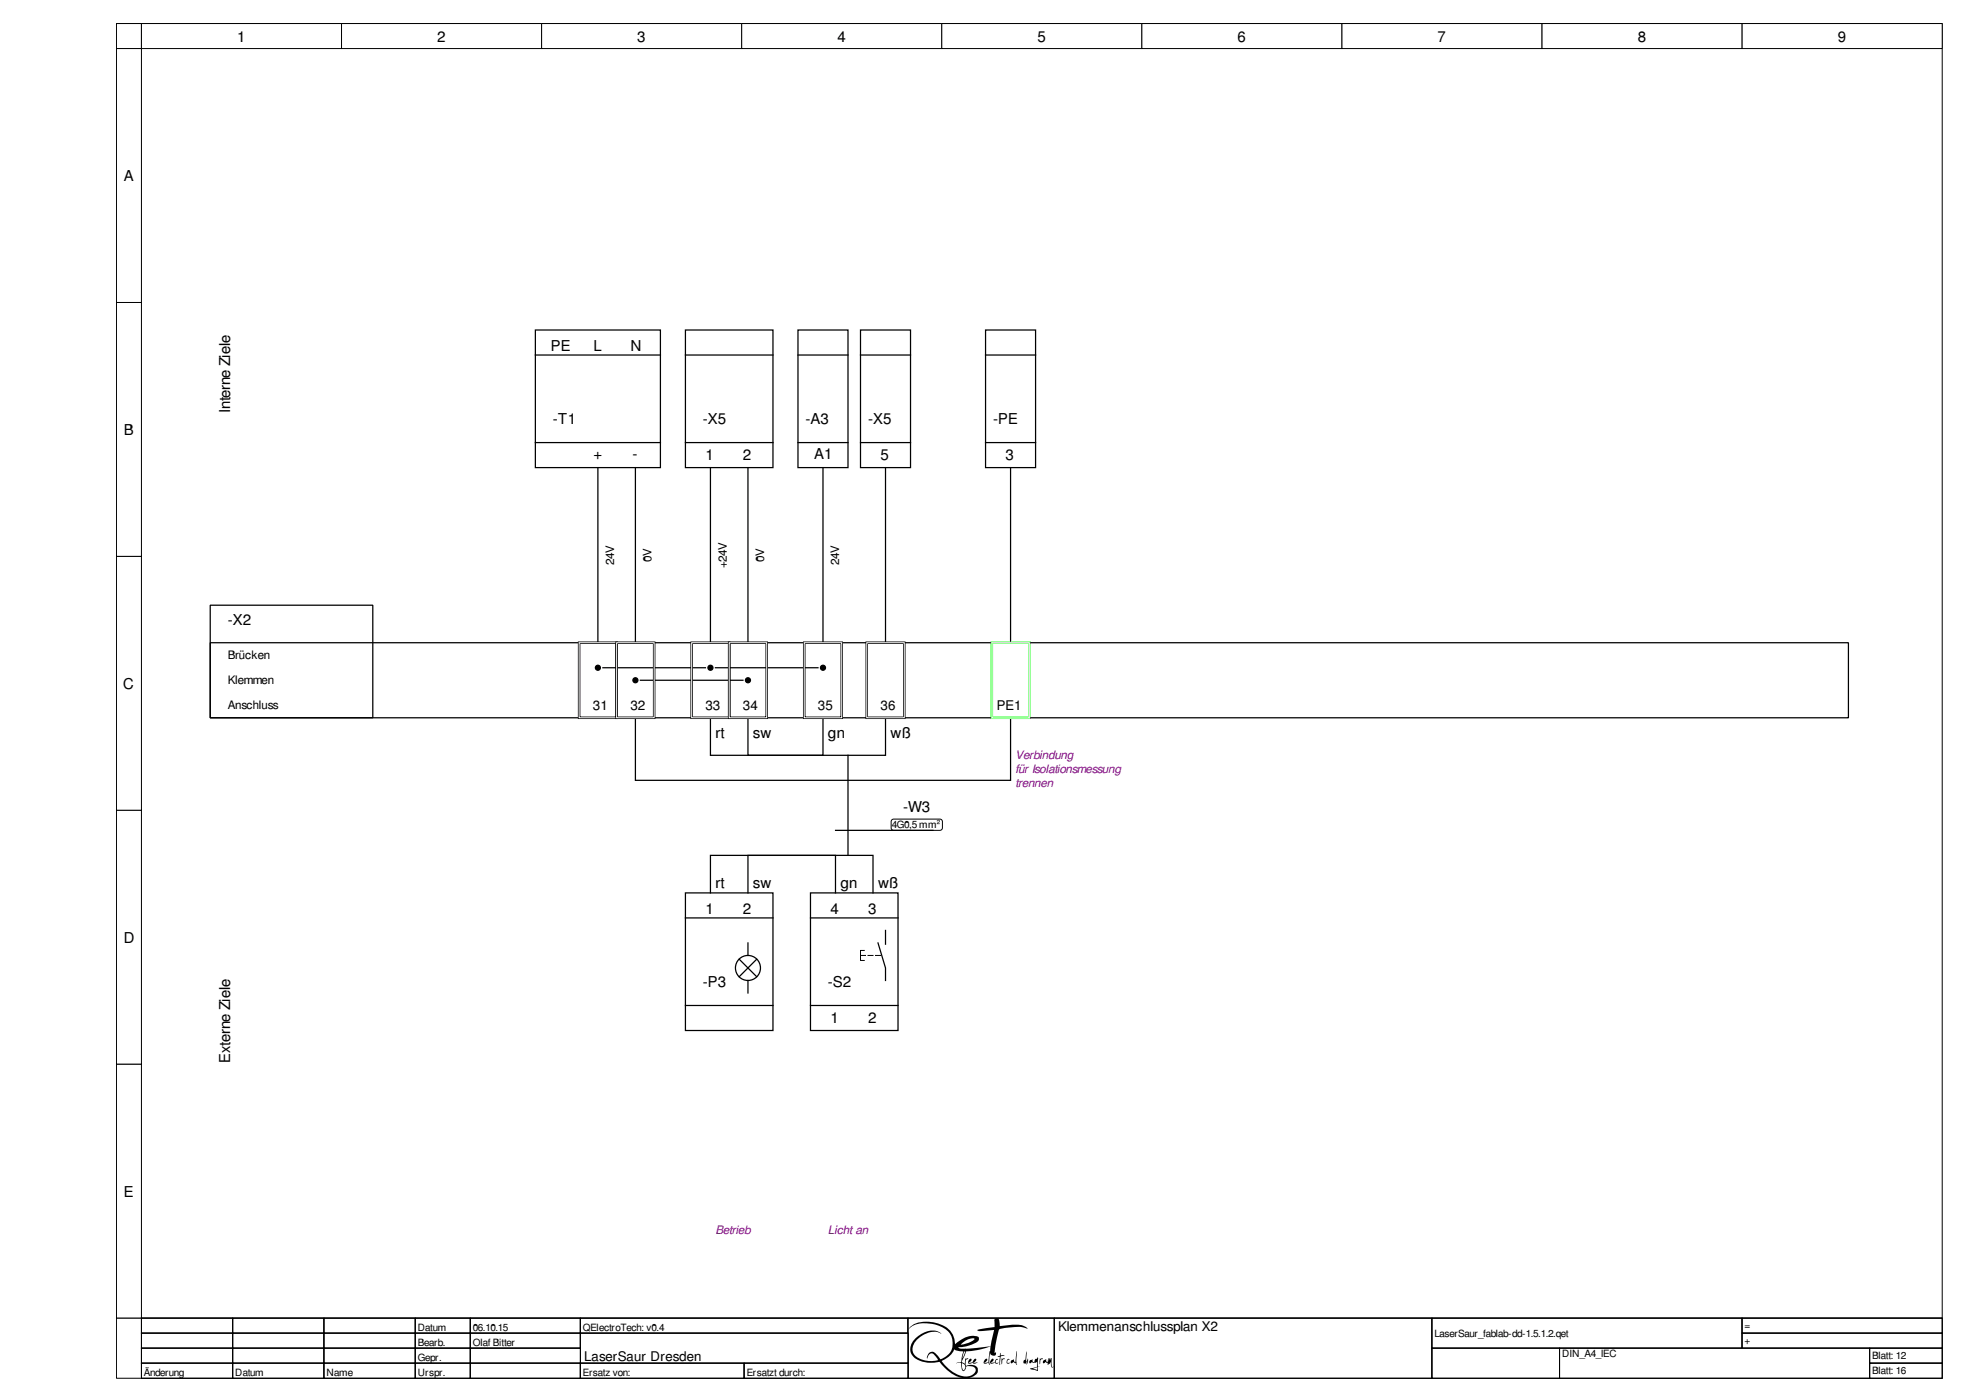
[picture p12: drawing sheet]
<svg xmlns="http://www.w3.org/2000/svg" width="420mm" height="297mm" viewBox="0 0 420 297" stroke-linecap="round" stroke-linejoin="round" font-family="sans-serif">
<path d="M24.9 5h390v276.5h-390z" fill="none" stroke="#000" stroke-width=".21"/>
<g fill="#fff" stroke="#000" stroke-width=".21">
<path d="M24.9 5h5.3v5.4h-5.3z"/>
<path d="M30.2 5h42.8v5.4h-42.8z"/>
<path d="M73 5h42.7v5.4h-42.7z"/>
<path d="M115.7 5h42.7v5.4h-42.7z"/>
<path d="M158.4 5h42.8v5.4h-42.8z"/>
<path d="M201.2 5h42.7v5.4h-42.7z"/>
<path d="M243.9 5h42.7v5.4h-42.7z"/>
<path d="M286.6 5h42.8v5.4h-42.8z"/>
<path d="M329.4 5h42.7v5.4h-42.7z"/>
<path d="M372.1 5h42.8v5.4h-42.8z"/>
<path d="M24.9 10.4h5.3v54.2h-5.3z"/>
<path d="M24.9 64.6h5.3v54.2h-5.3z"/>
<path d="M24.9 118.8h5.3v54.2h-5.3z"/>
<path d="M24.9 173h5.3v54.3h-5.3z"/>
<path d="M24.9 227.3h5.3v54.2h-5.3z"/>
<path d="M24.9 281.5h390v12.8h-390z"/>
<path d="M30.2 281.5h19.5v3.2h-19.5z"/>
</g>
<path d="M30.2 281.5h19.5v3.2h-19.5z" fill="none" stroke="#000" stroke-width=".21"/>
<path d="M49.7 281.5h19.5v3.2h-19.5z" fill="#fff" stroke="#000" stroke-width=".21"/>
<path d="M49.7 281.5h19.5v3.2h-19.5z" fill="none" stroke="#000" stroke-width=".21"/>
<path d="M69.2 281.5h19.5v3.2h-19.5z" fill="#fff" stroke="#000" stroke-width=".21"/>
<path d="M69.2 281.5h19.5v3.2h-19.5z" fill="none" stroke="#000" stroke-width=".21"/>
<path d="M88.7 281.5h11.8v3.2h-11.8z" fill="#fff" stroke="#000" stroke-width=".21"/>
<path d="M88.7 281.5h11.8v3.2h-11.8z" fill="none" stroke="#000" stroke-width=".21"/>
<path d="M100.5 281.5h23.5v3.2h-23.5z" fill="#fff" stroke="#000" stroke-width=".21"/>
<path d="M100.5 281.5h23.5v3.2h-23.5z" fill="none" stroke="#000" stroke-width=".21"/>
<path d="M124 281.5h70v3.2h-70z" fill="#fff" stroke="#000" stroke-width=".21"/>
<path d="M124 281.5h70v3.2h-70z" fill="none" stroke="#000" stroke-width=".21"/>
<path d="M194 281.5h31.2v12.8h-31.2z" fill="#fff" stroke="#000" stroke-width=".21"/>
<g fill="#000">
<path d="M207 290.3l.4-.2a.61 .61 0 0 1-.5 .9 .87 .87 0 0 0 1.2-.7l.4-.1a.76 .76 0 0 1-.6 .8l.9-.1-.7 .3-.4-.2-.8 .2-.1-.3zM211.8 290.3l.4-.1a.73 .73 0 0 1-.6 .8l.9-.1 .1-.4a.38 .38 0 0 1 .5-.3v.2h-.2l-.2 .2v.4h.6a.57 .57 0 0 1-.9 0l-.1 .1a.53 .53 0 0 1-.8-.1zM213.6 288.9l.2 .5 .5-.1 .3 .3h-.7a1.89 1.89 0 0 0-.3 1.7l-.1 .2 .1-1.8h-.5l.5-.2zM214 290l.1 .2 .3-.1 .2 .1a.69 .69 0 0 0-.5 1l-.1 .1zM215.2 290.3l.2-.1 .2 .1a.42 .42 0 0 0-.4 .3 .42 .42 0 0 0 .1 .4l.5-.1a.44 .44 0 0 1-.6 .3 .44 .44 0 0 1-.1-.7zM217.2 288.6l-.1 1.9 .1 .9-.7-.6-.4 .3-.2-.2v-.3l.6-.4 .1 .4 .3 .3zM219.3 288.6l-.1 2.1 .4-.6v.9l-.1 .2-.1-.6-.1 .8-.4-.3a.41 .41 0 0 1-.3-.4 .41 .41 0 0 1 .4-.4zM222.2 290v.2l.3-.1 .3 .1-.5 .2-.2 .9zM223 290.4l.4-.2 .1 .5 .3 .2 .1-.8 .1 .7 .2-.8 .1 .5 .3-.5 .1 1.7 .1 .2 .3-.1-.5 .2-.2-1.2-.2 .4-.1-.1-.2 .3-.1-.3-.5-.3-.5 .3v-.5z"/>
<path d="M207 290.3l-.2 .8 .3 .1 .6-.2a.83 .83 0 0 0 1.2-.1l-.8 .1-.1-.1a.53 .53 0 0 0 .4-.8l-.3 .2a.88 .88 0 0 1-1.2 .7l.6-.6-.1-.3zM207 290.3l.2-.1h.3l-.1 .4-.5 .3 .2 .1 .6-.1 .5-.7h.3a.62 .62 0 0 1-.5 .7l.1 .1 .7-.1-.7 .3-.3-.2-.9 .2-.1-.3z"/>
<path d="M211.8 290.3l-.3 .7a.87 .87 0 0 0 1 0l.4 .2 .4-.2h-.6v-.4l.2-.2h.3l-.1-.2a.46 .46 0 0 0-.6 .5v.2l-.9 .1a.66 .66 0 0 0 .5-.9zM211.9 290.2h.3a.76 .76 0 0 1-.6 .8h.2a.65 .65 0 0 0 .9-.6l.3-.2 .2 .1-.3 .1-.2 .6h.6a.49 .49 0 0 1-.8 0l-.2 .1a.53 .53 0 0 1-.8-.1z"/>
<path d="M194.5 283.3l-.5 .7 .8-.8 1.4-.5 1.4-.1 1.4 .1a6.3 6.3 0 0 1 3.7 1.8l.3 .4a3.5 3.5 0 0 1-1.2 4.9l-.9 .5-1.1-1.3a1.08 1.08 0 0 0-1.3-.1 1.08 1.08 0 0 0-.4 1.2 .92 .92 0 0 1 .7-1 .92 .92 0 0 1 1.1 .6l.5 .7a5.1 5.1 0 0 1-5.2-1.2l-.3-.9 .2-1a4.1 4.1 0 0 1 1.9-2.1l1.1-.5 1-.3h.9l1.1 .4-1.2-.6a4.9 4.9 0 0 0-4 1.3 2.72 2.72 0 0 0-.2 4.7 6 6 0 0 0 3.1 .8l1.9-.2 1.6 1.8a5 5 0 0 0 5.2 1.5l.8-.4 .5-.5a1.19 1.19 0 0 0-.1-1.3 1.19 1.19 0 0 0-1.3-.4l-1 .2-.1-1.1 .2-.3 .3-.1-.1-.2-.4 .2-.1-.1-.1 1.1-.6-.3 .9-2.3 2.8-.4 2.4-.7-.5 3.4-.8 .1 .5-.4 .1-.3-.1-.2-.5 .3-.2 .5v.2l.4 .1 .6-.2 .3 .4h.1l-.2-.7 .2-1.8 .2 .4 .6 .2a.4 .4 0 0 0 .5-.4l-.1-.3-.2 .1v-.7l.9-4.3 1.3-.3 2.9-.3 1.9 .4a1.04 1.04 0 0 0-1-.6l-2.2-.2-2.7 .3-.3-1.6a.53 .53 0 0 0-.7 0 .53 .53 0 0 0-.2 .6v1.2l-3.7 .6 .7 .3 2.9-.3-.7 3.5-5.6 .5a1.33 1.33 0 0 1-1.3-.3l1.4-.1 2.1-.7 .8-.6 .1-.7-.8-.3-1.7 .1-1.5 .8-1.1 .9-.2-1.2a5.5 5.5 0 0 0-5.3-3.6h-1.3l-1.3 .2zM194.5 283.3a6.6 6.6 0 0 1 6.2-.5l1.1 .5a4.5 4.5 0 0 1 2.2 3.8l.2-.2a4.8 4.8 0 0 1 4.7-1.4l.2 .1a1.01 1.01 0 0 1-.9 1.2 7.9 7.9 0 0 1-3.2 .9h-.3l.5 .3h1.4l5-.5 .7-3.5-2.9 .3-.7-.3 3.8-.6-.1-1.6 .2-.3h.5l.3 .2 .2 1.5 2.7-.3a4 4 0 0 1 3.1 .7l.1 .1-1.4-.3h-.8l-3.7 .4a4.9 4.9 0 0 0-.8 2.6l-.3 2.3v.3l.2-.2v.3l-.2 .4a.66 .66 0 0 1-1-.6l-.1 .5a2.81 2.81 0 0 0 .1 2h-.2l-.2-.4-.6 .2-.4-.1v-.2l.2-.5 .5-.3 .1 .2-.1 .3-.5 .4 .8-.1 .5-3.4-2.4 .7-2.8 .4-.9 2.2 .6 .4 .1-1.1 .1 .1 .5-.1v.1l-.5 .3-.1 .8 .2 .4a2.39 2.39 0 0 1 1.9-.1l.5 .5 .1 .5-.1 .6-.5 .5-1.3 .5h-1.9a10.2 10.2 0 0 1-4.4-3.4l-.4 .1a6.8 6.8 0 0 1-3.9-.3l-1-.6-.5-.6-.4-.6-.1-.8a5 5 0 0 1 4-3.8h1.5l1.2 .6a3.3 3.3 0 0 0-3.8 .2 3.6 3.6 0 0 0-2.3 3.8 3.3 3.3 0 0 0 2.3 1.7l1.7 .2 1.4-.3-.8-1-.5-.4-.7 .3-.3 .8-.1-.1a1.2 1.2 0 0 1 1.3-1.3l.8 .6 .8 .9h.2l1-.6 .8-.7 .5-.9 .1-.9a4 4 0 0 0-3.4-4.2l-1.1-.2a5.2 5.2 0 0 0-5 1.2zM205.3 287.1l1.4-1.1 1-.2 .5 .1a4.8 4.8 0 0 1-2.9 1.2zM205.3 287.1h.4l1.3-.4 1.2-.8-.5-.1-1 .2zM201.1 290.6a5.3 5.3 0 0 0 2.7-2.3v-.1a2.42 2.42 0 0 0 1.8 .4h.2l-.5 2.3h-.8l-.3 .3 .6-.2h.5a1.65 1.65 0 0 0 .5 1.8l.3-.3 .2-.4a.98 .98 0 0 1 1.4-.3 .9 .9 0 0 1 .7 .8 .9 .9 0 0 1-.6 .9l-.4 .3a5.4 5.4 0 0 1-5.5-2.2zM201.1 290.6a8.4 8.4 0 0 0 3.8 3.1 2.57 2.57 0 0 0 3.5-1 1.39 1.39 0 0 0-1.9-.9l-.4 .7-.4 .3-.3-.5-.1-1.3h-.5l-.6 .2a1.05 1.05 0 0 1 1.1-.3l.5-2.3-1.2-.1-.8-.3a4 4 0 0 1-2.4 2.3zM206 288.6h.2l-.1 .2-.5 1.3zM206 288.6l-.4 1.5 .5-1.3 .1-.2zM205.5 291.1l.6 .4 .1 .5a.39 .39 0 0 1-.1 .4 .39 .39 0 0 1-.5 .1zM205.5 291.1a1.36 1.36 0 0 0 .4 1.5l.3-.7a.84 .84 0 0 0-.7-.8z"/>
<path d="M194.5 283.3l-.5 .6 .1-.1a5.9 5.9 0 0 1 5.6-1 4.2 4.2 0 0 1 3.8 4.3 3.4 3.4 0 0 1-2.7 3.1l-1-1.2a1.06 1.06 0 0 0-1.3-.1 1.06 1.06 0 0 0-.4 1.2 .92 .92 0 0 1 .7-1 .92 .92 0 0 1 1.1 .6 .69 .69 0 0 1 .4 .8 5.3 5.3 0 0 1-5.1-1.3 2.77 2.77 0 0 1 1.2-3.6 4 4 0 0 1 4.7-.8 3.4 3.4 0 0 0-4.4 .1 3.5 3.5 0 0 0-2 4.2 5 5 0 0 0 4.9 1.9l1.1-.2a7.9 7.9 0 0 0 5.7 3.5 2.66 2.66 0 0 0 2.5-1.4 1.2 1.2 0 0 0-1.5-1.4l-1 .2-.1-.2v-1l.5-.3v-.1h-.6l-.1 1.1-.6-.3 .9-2.3 2.8-.4 2.4-.7-.1 1a1.4 1.4 0 0 0-.3 1.3l-.1 1.1-.8 .1 .5-.4 .1-.3-.2-.2-.4 .3-.2 .7 .4 .1 .6-.2 .2 .4h.2a3.5 3.5 0 0 1 0-2.5 .65 .65 0 0 0 .5 .6 .65 .65 0 0 0 .8-.4v-.3l-.3 .2v-.2v-.9l.9-4a10.9 10.9 0 0 1 6.1-.2 3.7 3.7 0 0 0-3.2-.8l-2.7 .3-.2-1.3a.52 .52 0 0 0-.6-.4 .52 .52 0 0 0-.4 .7v1.2l-3.7 .6 .7 .3 2.9-.3-.7 3.5a24.3 24.3 0 0 1-6.6 .5l-.3-.3h.3a7.1 7.1 0 0 0 4-1.4l.1-.5-.2-.3a5 5 0 0 0-4.9 1.6 4.6 4.6 0 0 0-3.8-4.5 6.4 6.4 0 0 0-5.7 .7zM205.4 287a2.7 2.7 0 0 1 2.8-1.1 4.8 4.8 0 0 1-3 1.2zM201.1 290.6a4.9 4.9 0 0 0 2.7-2.4l.8 .3 1.2 .1-.5 2.3h-.8l-.3 .3 .6-.2h.5a1.66 1.66 0 0 0 .5 1.8l.3-.3 .3-.7a1.77 1.77 0 0 1 2 .6 1.9 1.9 0 0 1-2.4 1.5 7.7 7.7 0 0 1-4.9-3.3zM205.9 288.7l.3-.1-.6 1.5zM205.5 291.1a.77 .77 0 0 1 .7 .7 .77 .77 0 0 1-.5 .8l-.2-.6z"/>
<path d="M213.6 288.9v.6l-.5 .2h.5l-.1 1.5 .1 .3 .2-1.8 .8-.1-.3-.3-.6 .1zM213.6 288.9l.1 .5 .6-.1 .3 .3a.59 .59 0 0 0-.9 .3l-.1 1.6v-1.8h-.5l.5-.2z"/>
<path d="M214 290v1.3l.1-.9 .5-.3h-.2l-.3 .1zM214 290l.1 .2 .3-.1h.2a.72 .72 0 0 0-.5 1l-.1 .2z"/>
<path d="M215.1 290.3l-.1 .7 .5 .2 .3-.3-.5 .1-.2-.1 .2-.5h.3v-.2zM215.2 290.3l.4-.1v.2h-.3l-.2 .5 .2 .1 .5-.1-.3 .3-.5-.2z"/>
<path d="M217.2 288.6l-.3 2.3a.44 .44 0 0 1-.4-.7l-.1 .2a.36 .36 0 0 0-.5 .3 .36 .36 0 0 0 .3 .4l.3-.3 .4 .3 .2 .3h.2l-.2-.4 .1-.1-.1-.2zM217.2 288.6l-.1 2.1 .1 .2-.1 .1 .2 .4-.8-.6-.3 .3a.38 .38 0 0 1-.3-.5 .38 .38 0 0 1 .5-.2l.1-.2 .1 .6 .3 .1z"/>
<path d="M219.3 288.6l-.2 1.2a.55 .55 0 0 1-.5 .8v.5h.4l.3 .3 .1-.8 .1 .6 .1-1.1-.4 .6zM219.3 288.6l-.1 2.1 .4-.6v.8l-.1 .3-.1-.6-.1 .8-.2-.2a.45 .45 0 0 1-.5-.5 .45 .45 0 0 1 .4-.4z"/>
<path d="M220 290.5l-.2 .4 .2 .2 .4-.3 .4 .2 .7-.2v1.1l-1.4 .3v.1l1.6 .5v-.9l.5-.2-.5 .1v-1.9h-.1l-.1 .3h-.4l-.1 .7-.4-.1-.1-.6zM220 290.5l.5-.3 .1 .6 .3 .1a.63 .63 0 0 1 .6-.7l.2-.3v1.9l.5-.1-.5 .2v.9l-1.7-.5 1.5-.4v-1.1l-.7 .2-.4-.2-.4 .3-.2-.2zM220.6 292.3l.9-.3v.5zM220.6 292.3l.9 .2v-.5z"/>
<path d="M220.1 290.4l-.2 .2v.5l.5-.3 .4 .2 .7-.2v1.1l-1.5 .4 1.7 .5v-.9l.4-.2-.4 .1v-1.9l-.2 .3a.64 .64 0 0 0-.6 .7l-.3-.1-.1-.6zM220.6 292.3l.9-.3v.5z"/>
<path d="M222.2 290l-.1 1.3 .2-.9 .5-.2-.3-.1-.3 .1zM222.2 290v.2l.3-.1 .3 .1-.5 .2-.2 .9z"/>
<path d="M223 290.4l-.2 .5 .1 .2 .5-.3 .4 .3v.4l.3-.4 .1 .1 .2-.4 .2 1.2 .5-.2-.3 .1-.1-.2-.1-1.7-.3 .5-.1-.5-.2 .8-.1-.8-.1 .9a.49 .49 0 0 1-.4-.7zM223 290.4l.4-.2 .1 .6 .3 .1 .1-.9 .1 .8 .2-.8 .1 .5 .3-.5 .1 1.7 .1 .2 .3-.1-.5 .2-.2-1.2-.2 .4-.1-.1-.3 .4v-.4l-.4-.3-.5 .3-.1-.2z"/>
</g>
<path d="M194 281.5h31.2v12.8h-31.2z" fill="none" stroke="#000" stroke-width=".21"/>
<path d="M225.2 281.5h80.7v12.8h-80.7z" fill="#fff" stroke="#000" stroke-width=".21"/>
<path d="M225.2 281.5h80.7v12.8h-80.7z" fill="none" stroke="#000" stroke-width=".21"/>
<path d="M305.9 281.5h66.2v6.4h-66.2z" fill="#fff" stroke="#000" stroke-width=".21"/>
<path d="M305.9 281.5h66.2v6.4h-66.2z" fill="none" stroke="#000" stroke-width=".21"/>
<path d="M372.1 281.5h42.8v3.2h-42.8z" fill="#fff" stroke="#000" stroke-width=".21"/>
<path d="M372.1 281.5h42.8v3.2h-42.8z" fill="none" stroke="#000" stroke-width=".21"/>
<path d="M30.2 284.7h19.5v3.2h-19.5z" fill="#fff" stroke="#000" stroke-width=".21"/>
<path d="M30.2 284.7h19.5v3.2h-19.5z" fill="none" stroke="#000" stroke-width=".21"/>
<path d="M49.7 284.7h19.5v3.2h-19.5z" fill="#fff" stroke="#000" stroke-width=".21"/>
<path d="M49.7 284.7h19.5v3.2h-19.5z" fill="none" stroke="#000" stroke-width=".21"/>
<path d="M69.2 284.7h19.5v3.2h-19.5z" fill="#fff" stroke="#000" stroke-width=".21"/>
<path d="M69.2 284.7h19.5v3.2h-19.5z" fill="none" stroke="#000" stroke-width=".21"/>
<path d="M88.7 284.7h11.8v3.2h-11.8z" fill="#fff" stroke="#000" stroke-width=".21"/>
<path d="M88.7 284.7h11.8v3.2h-11.8z" fill="none" stroke="#000" stroke-width=".21"/>
<path d="M100.5 284.7h23.5v3.2h-23.5z" fill="#fff" stroke="#000" stroke-width=".21"/>
<path d="M100.5 284.7h23.5v3.2h-23.5z" fill="none" stroke="#000" stroke-width=".21"/>
<path d="M124 284.7h70v6.4h-70z" fill="#fff" stroke="#000" stroke-width=".21"/>
<path d="M124 284.7h70v6.4h-70z" fill="none" stroke="#000" stroke-width=".21"/>
<path d="M372.1 284.7h42.8v3.2h-42.8z" fill="#fff" stroke="#000" stroke-width=".21"/>
<path d="M372.1 284.7h42.8v3.2h-42.8z" fill="none" stroke="#000" stroke-width=".21"/>
<path d="M30.2 287.9h19.5v3.2h-19.5z" fill="#fff" stroke="#000" stroke-width=".21"/>
<path d="M30.2 287.9h19.5v3.2h-19.5z" fill="none" stroke="#000" stroke-width=".21"/>
<path d="M49.7 287.9h19.5v3.2h-19.5z" fill="#fff" stroke="#000" stroke-width=".21"/>
<path d="M49.7 287.9h19.5v3.2h-19.5z" fill="none" stroke="#000" stroke-width=".21"/>
<path d="M69.2 287.9h19.5v3.2h-19.5z" fill="#fff" stroke="#000" stroke-width=".21"/>
<path d="M69.2 287.9h19.5v3.2h-19.5z" fill="none" stroke="#000" stroke-width=".21"/>
<path d="M88.7 287.9h11.8v3.2h-11.8z" fill="#fff" stroke="#000" stroke-width=".21"/>
<path d="M88.7 287.9h11.8v3.2h-11.8z" fill="none" stroke="#000" stroke-width=".21"/>
<path d="M100.5 287.9h23.5v3.2h-23.5z" fill="#fff" stroke="#000" stroke-width=".21"/>
<path d="M100.5 287.9h23.5v3.2h-23.5z" fill="none" stroke="#000" stroke-width=".21"/>
<path d="M305.9 287.9h27.2v6.4h-27.2z" fill="#fff" stroke="#000" stroke-width=".21"/>
<path d="M305.9 287.9h27.2v6.4h-27.2z" fill="none" stroke="#000" stroke-width=".21"/>
<path d="M333.1 287.9h66.3v6.4h-66.3z" fill="#fff" stroke="#000" stroke-width=".21"/>
<path d="M333.1 287.9h66.3v6.4h-66.3z" fill="none" stroke="#000" stroke-width=".21"/>
<path d="M399.4 287.9h15.5v3.2h-15.5z" fill="#fff" stroke="#000" stroke-width=".21"/>
<path d="M399.4 287.9h15.5v3.2h-15.5z" fill="none" stroke="#000" stroke-width=".21"/>
<path d="M30.2 291.1h19.5v3.2h-19.5z" fill="#fff" stroke="#000" stroke-width=".21"/>
<path d="M30.2 291.1h19.5v3.2h-19.5z" fill="none" stroke="#000" stroke-width=".21"/>
<path d="M49.7 291.1h19.5v3.2h-19.5z" fill="#fff" stroke="#000" stroke-width=".21"/>
<path d="M49.7 291.1h19.5v3.2h-19.5z" fill="none" stroke="#000" stroke-width=".21"/>
<path d="M69.2 291.1h19.5v3.2h-19.5z" fill="#fff" stroke="#000" stroke-width=".21"/>
<path d="M69.2 291.1h19.5v3.2h-19.5z" fill="none" stroke="#000" stroke-width=".21"/>
<path d="M88.7 291.1h11.8v3.2h-11.8z" fill="#fff" stroke="#000" stroke-width=".21"/>
<path d="M88.7 291.1h11.8v3.2h-11.8z" fill="none" stroke="#000" stroke-width=".21"/>
<path d="M100.5 291.1h23.5v3.2h-23.5z" fill="#fff" stroke="#000" stroke-width=".21"/>
<path d="M100.5 291.1h23.5v3.2h-23.5z" fill="none" stroke="#000" stroke-width=".21"/>
<path d="M124 291.1h35v3.2h-35z" fill="#fff" stroke="#000" stroke-width=".21"/>
<path d="M124 291.1h35v3.2h-35z" fill="none" stroke="#000" stroke-width=".21"/>
<path d="M159 291.1h35v3.2h-35z" fill="#fff" stroke="#000" stroke-width=".21"/>
<path d="M159 291.1h35v3.2h-35z" fill="none" stroke="#000" stroke-width=".21"/>
<path d="M399.4 291.1h15.5v3.2h-15.5z" fill="#fff" stroke="#000" stroke-width=".21"/>
<path d="M190.4 175.2l.5-.3h9.9l.4 .3 .1 1.6-.1 .3-.4 .2h-9.9l-.5-.2v-.3zM184.6 203h-.8v2.1h.8M399.4 291.1h15.5v3.2h-15.5z" fill="none" stroke="#000" stroke-width=".21"/>
<g fill="none" stroke="#000" stroke-width=".27">
<path d="M114.4 70.5h26.7v29.4h-26.7zM114.4 75.8h26.7M146.4 70.5h18.7v29.4h-18.7zM146.4 75.8h18.7M170.5 70.5h10.6v29.4h-10.6zM170.5 75.8h10.6M183.8 70.5h10.7v29.4h-10.7zM183.8 75.8h10.7M210.5 70.5h10.7v29.4h-10.7zM210.5 75.8h10.7M114.4 94.5h26.7M127.7 99.9v37.4"/>
<path d="M135.7 99.9v37.4M146.4 94.5h18.7M151.8 99.9v37.4M159.8 99.9v37.4M170.5 94.5h10.6M175.8 99.9v37.4M183.8 94.5h10.7M189.1 99.9v37.4M210.5 94.5h10.7M215.9 99.9v37.4M44.9 129.2h34.7v24.1h-34.7zM44.9 137.3h349.9v16h-349.9z"/>
<path d="M128.8 142.6h21.9M135.7 153.3v13.3h80.2v-13.3M136.8 145.3h21.9M151.8 153.3v8h37.3v-8M152.8 142.6h21.9M159.8 153.3v8h16v-8M178.5 177.3h20.8M181.1 161.3v21.4M146.4 190.7h18.7v29.4h-18.7zM146.4 196h18.7M151.8 190.7v-8h34.7v8M159.8 190.7v-8h18.7v8"/>
<path d="M173.1 190.7h18.7v29.4h-18.7zM173.1 196h18.7M189.1 198.7v2.9M146.4 214.7h18.7M157.9 204.8l3.7 3.8M159.8 201.4v2.6M159.8 209.4v2.6M161.6 204.8l-3.7 3.8M173.1 214.7h18.7M187.5 201.4l1.6 5.3v2.7"/>
<circle cx="159.8" cy="206.7" r="2.67"/>
</g>
<path d="M123.7 137.3h8v16h-8zM131.7 137.3h8v16h-8zM147.7 137.3h8.1v16h-8.1zM155.8 137.3h8v16h-8zM171.8 137.3h8v16h-8zM185.1 137.3h8.1v16h-8.1z" fill="none" stroke="#000" stroke-width=".53"/>
<path d="M123.7 137.3h8v16h-8zM131.7 137.3h8v16h-8zM147.7 137.3h8.1v16h-8.1zM155.8 137.3h8v16h-8zM171.8 137.3h8v16h-8zM185.1 137.3h8.1v16h-8.1zM211.9 137.3h8v16h-8z" fill="none" stroke="#fff" stroke-width=".21"/>
<g fill="#000" stroke="#000" stroke-width=".27">
<circle cx="127.7" cy="142.6" r=".53"/>
<circle cx="135.7" cy="145.3" r=".53"/>
<circle cx="151.8" cy="142.6" r=".53"/>
<circle cx="159.8" cy="145.3" r=".53"/>
<circle cx="175.8" cy="142.6" r=".53"/>
</g>
<path d="M211.9 137.3h8v16h-8z" fill="none" stroke="#0f0" stroke-width=".53"/>
<path d="M183.8 204h4.5" fill="none" stroke="#000" stroke-width=".21" stroke-dasharray="1.1 .5"/>
<g font-size="3.2">
<text x="50.6" y="9">1</text>
<text x="93.4" y="9">2</text>
<text x="136.1" y="9">3</text>
<text x="178.9" y="9">4</text>
<text x="221.6" y="9">5</text>
<text x="264.3" y="9">6</text>
<text x="307.1" y="9">7</text>
<text x="349.8" y="9">8</text>
<text x="392.6" y="9">9</text>
<text x="26.5" y="38.7">A</text>
<text x="117.7" y="75">PE</text>
<text x="126.8" y="75">L</text>
<text x="134.6" y="75">N</text>
<text x="49.2" y="88.1" transform="rotate(-90 49.2 88.1)">Interne Ziele</text>
<text x="26.5" y="92.9">B</text>
<text x="118.1" y="90.5">-T1</text>
<text x="150.1" y="90.5">-X5</text>
<text x="172.1" y="90.5">-A3</text>
<text x="185.4" y="90.5">-X5</text>
<text x="212.1" y="90.5">-PE</text>
<text x="126.8" y="98">+</text>
<text x="135.1" y="98">-</text>
<text x="150.7" y="98.3">1</text>
<text x="158.7" y="98.3">2</text>
<text x="173.9" y="98.1">A1</text>
<text x="188.1" y="98.3">5</text>
<text x="214.8" y="98.3">3</text>
<text x="48.6" y="133.5">-X2</text>
<text x="26.3" y="147.2">C</text>
<text x="152.8" y="157.6">rt</text>
<text x="160.8" y="157.6">sw</text>
<text x="176.9" y="157.6">gn</text>
<text x="190.2" y="157.6">wß</text>
<text x="192.9" y="173.3">-W3</text>
<text x="152.8" y="189.6">rt</text>
<text x="160.8" y="189.6">sw</text>
<text x="179.5" y="189.6">gn</text>
<text x="187.5" y="189.6">wß</text>
<text x="150.7" y="195.2">1</text>
<text x="158.7" y="195.2">2</text>
<text x="177.4" y="195.2">4</text>
<text x="185.4" y="195.2">3</text>
<text x="26.5" y="201.4">D</text>
<text x="150.1" y="210.7">-P3</text>
<text x="176.9" y="210.7">-S2</text>
<text x="177.4" y="218.5">1</text>
<text x="185.4" y="218.5">2</text>
<text x="49.2" y="227" transform="rotate(-90 49.2 227)">Externe Ziele</text>
<text x="26.5" y="255.6">E</text>
</g>
<g font-size="2.9">
<text x="126.6" y="151.7">31</text>
<text x="134.7" y="151.7">32</text>
<text x="150.7" y="151.7">33</text>
<text x="158.7" y="151.7">34</text>
<text x="174.7" y="151.7">35</text>
<text x="188.1" y="151.7">36</text>
<text x="212.9" y="151.7">PE1</text>
<text x="226" y="284.2">Klemmenanschlussplan X2</text>
<text x="124.8" y="290.6">LaserSaur Dresden</text>
</g>
<g font-size="2.5">
<text x="131.2" y="120.7" transform="rotate(-90 131.2 120.7)">24V</text>
<text x="139.2" y="120" transform="rotate(-90 139.2 120)">0V</text>
<text x="155.2" y="121.4" transform="rotate(-90 155.2 121.4)">+24V</text>
<text x="163.2" y="120" transform="rotate(-90 163.2 120)">0V</text>
<text x="179.3" y="120.7" transform="rotate(-90 179.3 120.7)">24V</text>
<text x="48.6" y="140.7">Brücken</text>
<text x="48.6" y="146.1">Klemmen</text>
<text x="48.6" y="151.4">Anschluss</text>
</g>
<g font-size="2.5" fill="#800080">
<text x="216.9" y="162.1">Verbindung</text>
<text x="216.9" y="165">für Isolationsmessung</text>
<text x="216.9" y="168">trennen</text>
<text x="152.8" y="263.6">Betrieb</text>
<text x="176.9" y="263.6">Licht an</text>
</g>
<g font-size="2.1">
<text x="190.5" y="176.8">4G0,5 mm²</text>
<text x="89.2" y="284.2">Datum</text>
<text x="89.2" y="287.4">Bearb.</text>
<text x="101" y="284.2">06.10.15</text>
<text x="101" y="287.4">Olaf Bitter</text>
<text x="124.5" y="284.2">QElectroTech: v0.4</text>
<text x="306.4" y="285.5">LaserSaur_fablab-dd-1.5.1.2.qet</text>
<text x="372.7" y="283.9">=</text>
<text x="372.7" y="287.1">+</text>
<text x="30.7" y="293.8">Änderung</text>
<text x="50.2" y="293.8">Datum</text>
<text x="69.7" y="293.8">Name</text>
<text x="89.2" y="290.6">Gepr.</text>
<text x="89.2" y="293.8">Urspr.</text>
<text x="124.5" y="293.8">Ersatz von:</text>
<text x="159.5" y="293.8">Ersatzt durch:</text>
<text x="333.7" y="289.8">DIN_A4_IEC</text>
<text x="399.9" y="290.3">Blatt: 12</text>
<text x="399.9" y="293.5">Blatt: 16</text>
</g>
</svg>
